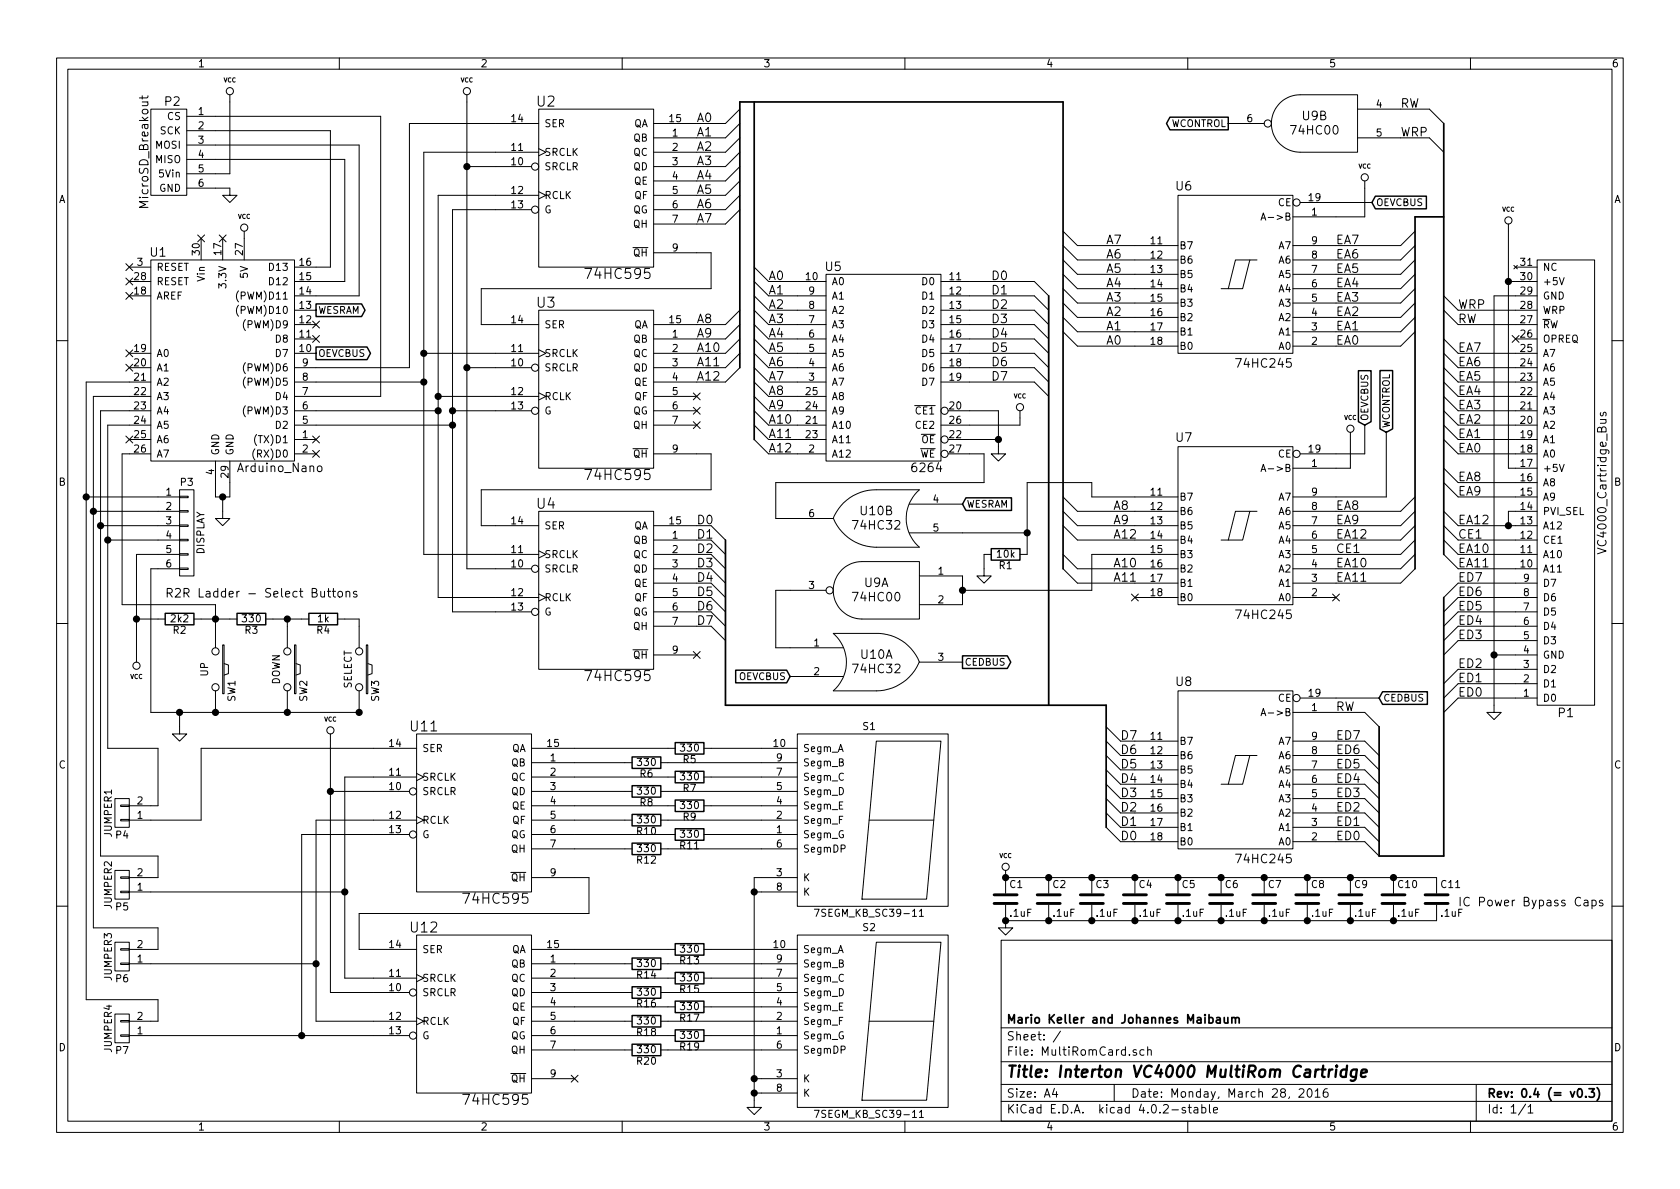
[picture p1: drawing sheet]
<svg xmlns="http://www.w3.org/2000/svg" width="297mm" height="210mm" viewBox="0 0 297 210" stroke-linecap="round" stroke-linejoin="round" font-family="sans-serif">
<g fill="none" stroke="#000" stroke-width=".18">
<path d="M10 10.3h277v189.9h-277zM12 12.2h273v186.1h-273zM25.1 16.9v.6M26.2 16.9l-.2 .4h-1.4M26.7 19.3h6.3v15.2h-6.3zM40.6 16.8v13.9h-7.6M60 10.3v1.9M82.5 16.8v83.8h11.5M95.2 19.3h20.4v27.9h-20.4zM110 10.3v1.9M130.8 19.3l-2.5 2.5h-12.7M160 10.3v1.9"/>
<path d="M210 10.3v1.9M226.3 18.3a5.1 5.1 0 0 1 3.6-1.5h10.1v10.1h-10.1a5.1 5.1 0 0 1-4.7-3.1 5.1 5.1 0 0 1 1.1-5.5zM240 19.3h12.7l2.6 2.5M260 10.3v1.9M33 33.3h7.6v1.2h1.3l-1.3 1.3-1.2-1.3h1.2M33 20.6h34.3v49.5h-15.2M33 25.6h30.5v26.7h-11.4M33 28.2h28v21.6h-8.9M33 23.1h25.4v24.1h-6.3M82.5 29.5h11.5M94 37.1h-14v71.1h14M95.2 26.3l1.3 .6-1.3 .7"/>
<path d="M95.2 33.9l1.3 .6-1.3 .7M95.2 26.9h-20.3v71.1h20.3M95.2 34.5h-17.7v71.2h17.7M95.2 21.8h-22.8v43.2h-20.3M130.8 21.8l-2.5 2.6h-12.7M130.8 24.4l-2.5 2.5h-12.7M130.8 26.9l-2.5 2.6h-12.7M130.8 29.5l-2.5 2.5h-12.7M130.8 32l-2.5 2.5h-12.7M130.8 34.5l-2.5 2.6h-12.7M130.8 37.1l-2.5 2.5h-12.7M208.3 34.5h20.3v28h-20.3z"/>
<path d="M217.2 21.8h6.3M223 38.9l.4-1.2 .4 1.2M223.1 38.6h.6M229.9 35.8h12.7M240 24.4h12.7l2.6 2.5M241.3 32v6.3h-12.7M266.7 39.6v43.2h5.1M22.3 46.6l1.2 1.2M22.3 49.2l1.2 1.2M22.3 51.7l1.2 1.2M22.9 52.3h3.8M22.9 49.8h3.8"/>
<path d="M22.9 47.2h3.8M23.5 46.6l-1.2 1.2M23.5 49.2l-1.2 1.2M23.5 51.7l-1.2 1.2M26.7 46h25.4v35.5h-25.4zM35 41.5l1.2 1.3M35.6 42.2v3.8M36.2 41.5l-1.2 1.3M38.8 41.5l1.2 1.3M39.4 42.2v3.8M40 41.5l-1.2 1.3M42.2 54a1.51 1.51 0 0 0 0 1.9"/>
<path d="M42.2 51.4a1.51 1.51 0 0 0 0 2M43.2 40.9v5.1M52.1 59.9h3.8M52.1 57.4h3.8M52.1 54.9h3.8M55.3 56.8l1.2 1.2M55.3 59.3l1.2 1.2M56.5 56.8l-1.2 1.2M56.5 59.3l-1.2 1.2M95.2 54.9h20.4v27.9h-20.4zM115.6 44.7h10.1v6.3h-40.6v6.4h10.1M130.8 57.4l-2.5 2.5h-12.7"/>
<path d="M130.8 59.9l-2.5 2.6h-12.7M130.8 54.9l-2.5 2.5h-12.7M133.3 57.4l2.6 2.5h10.1M133.3 59.9l2.6 2.6h10.1M133.3 54.9l2.6 2.5h10.1M133.3 52.3l2.6 2.6h10.1M133.3 49.8l2.6 2.5h10.1M133.3 47.2l2.6 2.6h10.1M146 48.5h20.4v33h-20.4zM166.4 59.9h16.5l2.5 2.6M166.4 57.4h16.5l2.5 2.5M166.4 54.9h16.5l2.5 2.5"/>
<path d="M166.4 52.3h16.5l2.5 2.6M166.4 49.8h16.5l2.5 2.5M188 40.9l2.5 2.5h17.8M188 43.4l2.5 2.6h17.8M188 46l2.5 2.5h17.8M188 48.5l2.5 2.5h17.8M188 51l2.5 2.6h17.8M188 56.1l2.5 2.6h17.8M188 58.7l2.5 2.5h17.8M188 53.6l2.5 2.5h17.8M221 46h-2.6l-1.2 5M222.2 46h-1.2l-1.3 5h-3.8"/>
<path d="M250.2 58.7l-2.6 2.5h-19M250.2 56.1l-2.6 2.6h-19M250.2 53.6l-2.6 2.5h-19M250.2 51l-2.6 2.6h-19M250.2 48.5l-2.6 2.5h-19M250.2 46l-2.6 2.5h-19M250.2 43.4l-2.6 2.6h-19M250.2 40.9l-2.6 2.5h-19M255.3 59.9l2.5 2.6h14M255.3 54.9l2.5 2.5h14M255.3 52.3l2.5 2.6h14M266.7 49.8h5.1"/>
<path d="M267.4 59.3l1.2 1.2M267.7 46.9l.6 .6M268 59.9h3.8M268 47.2h3.8M268.3 46.9l-.6 .6M268.6 59.3l-1.2 1.2M271.8 46h10.1v78.7h-10.1zM271.8 52.3h-7.6v73.7h1.2l-1.2 1.2-1.3-1.2h1.3M10 60.2h2M22.3 77.1l1.2 1.2M22.3 64.4l1.2 1.2M22.3 61.9l1.2 1.2"/>
<path d="M22.9 62.5h3.8M22.9 65h3.8M22.9 77.7h3.8M23.5 77.1l-1.2 1.2M23.5 64.4l-1.2 1.2M23.5 61.9l-1.2 1.2M26.7 67.6h-11.5v109.2h12.7v3.8h-5M26.7 70.1h-10.2v94h11.4v3.8h-5M26.7 72.6h-8.9v78.8h10.1v3.8h-5M26.7 75.2h-7.7v57.1h8.9v10.2h-5M52.1 62.5h3.8M52.1 67.6h22.8"/>
<path d="M52.1 72.6h25.4M52.1 75.2h27.9M52.1 77.7h3.8M55.3 79.6l1.2 1.3M55.3 77.1l1.2 1.2M56.5 79.6l-1.2 1.3M56.5 77.1l-1.2 1.2M74.9 62.5h20.3M77.5 70.1h17.7M80 72.6h14M82.5 65h11.5M95.2 61.8l1.3 .7-1.3 .6"/>
<path d="M95.2 69.5l1.3 .6-1.3 .6M115.6 70.1h7.6M115.6 72.6h7.6M115.6 75.2h7.6M122.6 69.5l1.2 1.2M122.6 72l1.2 1.2M122.6 74.6l1.2 1.2M123.8 72l-1.2 1.2M123.8 69.5l-1.2 1.2M123.8 74.6l-1.2 1.2M130.8 62.5l-2.5 2.5h-12.7M130.8 65l-2.5 2.6h-12.7"/>
<path d="M133.3 62.5l2.6 2.5h10.1M133.3 65l2.6 2.6h10.1M133.3 67.6l2.6 2.5h10.1M133.3 70.1l2.6 2.5h10.1M133.3 72.6l2.6 2.6h10.1M133.3 77.7l2.6 2.6h10.1M133.3 75.2l2.6 2.5h10.1M161.7 71.7h3.7M166.4 62.5h16.5l2.5 2.5M166.4 65h16.5l2.5 2.6M166.4 67.6h16.5l2.5 2.5M167.6 72.6h8.9v7.7h1.3l-1.3 1.2-1.2-1.2h1.2"/>
<path d="M167.6 77.7h8.9M180.3 72.6v2.6h-13.9M208.3 79h20.3v27.9h-20.3zM238.8 76.4v6.4h-10.2M241.3 75.2v5.1h-11.4M245.1 76.4v11.5h-16.5M255.3 62.5l2.5 2.5h14M255.3 65l2.5 2.6h14M255.3 67.6l2.5 2.5h14M255.3 70.1l2.5 2.5h14M255.3 72.6l2.5 2.6h14M255.3 77.7l2.5 2.6h14"/>
<path d="M255.3 75.2l2.5 2.5h14M283 73v.3l.2 .3 .2-.1 .1-.5h.4v.6M285 60.2h2M15.2 87.9h16.5M16.5 90.4h15.2M17.8 93h13.9M19 95.5h12.7M26.7 80.3h-5.1v26.6h16.5v7.6M31.7 97.9h1.6v.3h-1.6zM31.7 95.4h1.6v.2h-1.6zM31.7 92.8h1.6v.3h-1.6zM31.7 90.3h1.6v.2h-1.6z"/>
<path d="M31.7 87.8h1.6v.2h-1.6zM31.7 86.6h2.6v15.2h-2.6zM31.7 98h-7.6v19.1M38.1 81.5v6.4h2.5v-6.4M39.4 87.9v3.8h1.2l-1.2 1.3-1.3-1.3h1.3M52.1 80.3h3.8M56.3 82.5l.3-.1 .3 .3v.4l-.3 .3-.3-.1-.2-.2v-.4zM95.2 90.4h20.4v28h-20.4zM95.2 97.4l1.3 .6-1.3 .7M115.6 80.3h10.1v6.3h-40.6v6.4h10.1M115.6 95.5h7.6M115.6 98h7.6"/>
<path d="M115.6 93h7.6M125.7 93l2.6 2.5M125.7 95.5l2.6 2.5M125.7 98l2.6 2.6M147.3 91.7a8.3 8.3 0 0 0 7.6 5.1h7.7M160.8 89.1h9.4M160.8 94.2h20.8M162.5 86.6a6.7 6.7 0 0 0 0 10.1M162.6 86.6h-7.7a8.1 8.1 0 0 0-7.6 5.1M167.6 80.3h6.4v5h-36.8v6.4h10.1M175.3 98h-1.3v3.8h1.3l-1.3 1.3-1.3-1.3h1.3M188 93l2.5 2.5h17.8"/>
<path d="M188 98l2.5 2.6h17.8M188 90.4l2.5 2.6h17.8M188 87.9l2.5 2.5h17.8M208.3 87.9h-15.3v-2.6h-11.4v12.7h-1.3M208.3 98h-15.3v6.4h-22.8M221 90.4h-2.6l-1.2 5.1M222.2 90.4h-1.2l-1.3 5.1h-3.8M223 83.4l.4-1.3 .4 1.3M223.1 83h.6M250.2 93l-2.6 2.5h-19M250.2 95.5l-2.6 2.5h-19M250.2 98l-2.6 2.6h-19"/>
<path d="M250.2 90.4l-2.6 2.6h-19M250.2 87.9l-2.6 2.5h-19M255.3 93l2.5 2.5h14M255.3 95.5l2.5 2.5h14M255.3 98l2.5 2.6h14M255.3 90.4l2.5 2.6h14M255.3 85.3l2.5 2.6h14M255.3 82.8l2.5 2.5h14M271.8 90.4h-5.1v2.6M282.4 96.9l1.6 .5-1.6 .5M10 110.3h2M24.1 109.5h5.1"/>
<path d="M31.7 100.5h1.6v.2h-1.6zM31.7 100.6h-5v25.4h36.8v-3.8M34.3 109.5h7.6M39.4 114h.2v8.7h-.2zM39.6 117.3l.8 .3v1.5l-.8 .3M47 109.5h7.6M50.8 109.5v5M52.1 114h.2v8.7h-.2zM52.3 117.3l.8 .3v1.5l-.8 .3M56.7 104.6v.8a.38 .38 0 0 0 .7 0M57.4 104.6v1M57.9 104.6h.6"/>
<path d="M58.1 104.1v1.3l.4 .2M58.8 104.6h.5M59 104.1v1.3l.3 .2M59.7 109.5h3.8v5M59.8 104.7l.2-.1 .5 .1 .1 .6-.2 .2-.4 .1-.2-.2zM61.2 104.7l.1-.1a.36 .36 0 0 1 .5 .2v.8M61.2 104.6v1M63.1 104.6h-.4l-.2 .2 .1 .2 .5 .2v.3h-.6M64.8 114h.2v8.7h-.2zM65 117.3l.8 .3v1.5l-.8 .3M95.2 105l1.3 .7-1.3 .6M115.6 100.6h7.6"/>
<path d="M115.6 103.1h7.6M115.6 105.7h7.6M115.6 108.2h7.6M115.6 110.7h7.6M115.6 115.8h7.6M122.6 115.2l1.2 1.2M123.8 115.2l-1.2 1.2M125.7 100.6l2.6 2.5M125.7 103.1l2.6 2.6M125.7 105.7l2.6 2.5M125.7 108.2l2.6 2.5M125.7 110.7l2.6 2.6"/>
<path d="M139.7 119.6h9.4M146 104.4h-8.8v10.1h11.9M147.3 112h7.6M147.3 112a6.7 6.7 0 0 1 0 10.1M148.8 100.8a5.1 5.1 0 0 1 3.6-1.5h10.2v10.2h-10.2a5.1 5.1 0 0 1-4.7-3.2 5.1 5.1 0 0 1 1.1-5.5zM155 112a8 8 0 0 1 7.6 5.1h7.6M162.5 117.1a8.3 8.3 0 0 1-7.6 5.1h-7.6M162.6 101.8h7.6v5.1h-7.6M188 100.6l2.5 2.5h17.8M200.1 105l1.2 1.3M200.7 105.7h7.6M201.3 105l-1.2 1.3"/>
<path d="M228.6 105.7h7.6M235.6 105l1.2 1.3M236.8 105l-1.2 1.3M250.2 100.6l-2.6 2.5h-19M264.2 115.8h7.6M271.8 103.1h-14l-2.5 2.6M271.8 105.7h-14l-2.5 2.5M271.8 108.2h-14l-2.5 2.5M271.8 110.7h-14l-2.5 2.6M271.8 113.3h-14l-2.5 2.5M271.8 118.4h-14l-2.5 2.5M285 110.3h2"/>
<path d="M31.7 126v3.8h1.3l-1.3 1.3-1.2-1.3h1.2M38.1 122.2v3.8M50.8 122.2v3.8M58.4 139.9h14M58.4 129.8v45.7h14M73.7 129.8h20.3v27.9h-20.3zM73.7 136.8l1.2 .6-1.2 .6M73.7 132.3h-38.1v12.7h-12.7M73.7 137.4h-12.7v35.6h12.7M94 134.9h17.8M94 137.4h25.4M94 139.9h17.8"/>
<path d="M94 132.3h25.4M116.8 134.9h24.2M116.8 139.9h24.2M124.5 137.4h16.5M124.5 132.3h16.5M141 129.8h26.6v30.5h-26.6zM154.9 131.1h11.5l-2.6 27.9h-11.4zM195.6 128.5l2.5 2.6M195.6 131.1l2.5 2.5M195.6 133.6l2.5 2.5M195.6 136.1l2.5 2.6M195.6 138.7l2.5 2.5"/>
<path d="M200.7 138.7h7.6M200.7 136.1h7.6M200.7 133.6h7.6M200.7 131.1h7.6M208.3 122.2h20.3v27.9h-20.3zM221 133.6h-2.6l-1.2 5.1M222.2 133.6h-1.2l-1.3 5.1h-3.8M223 126.6l.4-1.3 .4 1.3M223.1 126.2h.6M228.6 126h12.7l2.5 2.5M228.6 138.7h12.7l2.5 2.5M228.6 136.1h12.7l2.5 2.6"/>
<path d="M228.6 133.6h12.7l2.5 2.5M228.6 131.1h12.7l2.5 2.5M229.9 123.4h13.9M271.8 123.4h-14l-2.5 2.6M271.8 120.9h-14l-2.5 2.5M20.3 141.2h2.6v5.1h-2.6zM20.3 153.9h2.6v5.1h-2.6zM21.3 142.4h1.6v.2h-1.6zM21.3 144.9h1.6v.3h-1.6zM21.3 155.1h1.6v.2h-1.6zM21.3 157.6h1.6v.3h-1.6zM22.9 157.7h38.1"/>
<path d="M72.4 147.6h-19.1v35.5M73.7 144.4l1.2 .6-1.2 .7M73.7 145h-17.8v35.6h17.8M94 155.2h10.1v6.3h-40.6v6.4h10.2M94 142.5h25.4M94 145h17.8M94 147.6h25.4M94 150.1h17.8M116.8 145h24.2M116.8 150.1h24.2M124.5 142.5h16.5M124.5 147.6h16.5"/>
<path d="M133.3 157.7h7.7M141 155.2h-7.7v40.6h1.3l-1.3 1.3-1.2-1.3h1.2M153.7 145h11.4M177.8 153.9v4.1M177.8 155.2h76.2v2.8M185.4 155.2v2.8M193 155.2v2.8M195.6 141.2l2.5 2.6M195.6 143.8l2.5 2.5M195.6 146.3l2.5 2.5M200.7 148.8h7.6M200.7 146.3h7.6"/>
<path d="M200.7 143.8h7.6M200.7 141.2h7.6M200.7 155.2v2.8M208.3 155.2v2.8M215.9 155.2v2.8M223.5 155.2v2.8M228.6 148.8h12.7l2.5 2.6M228.6 146.3h12.7l2.5 2.5M228.6 143.8h12.7l2.5 2.5M228.6 141.2h12.7l2.5 2.6M231.1 155.2v2.8M238.8 155.2v2.8"/>
<path d="M246.4 155.2v2.8M280.1 159.3h.6l.1 .9M280.8 159.5l-.5 .1a.3 .3 0 0 0-.3 .3 .3 .3 0 0 0 .3 .3l.5-.1M281.5 159.3a.48 .48 0 0 1 .6 0v.7a.48 .48 0 0 1-.6 .1M281.5 159.2v1.5M283.4 159.3l-.4-.1-.2 .2 .1 .2 .5 .2v.3h-.6M10 160.2h2M20.3 166.6h2.6v5.1h-2.6zM20.3 179.3h2.6v5.1h-2.6zM21.3 167.8h1.6v.2h-1.6zM21.3 170.3h1.6v.3h-1.6zM22.9 170.4h33"/>
<path d="M73.7 165.3h20.3v28h-20.3zM73.7 172.3l1.2 .7-1.2 .6M73.7 180l1.2 .6-1.2 .6M94 170.4h17.8M94 173h25.4M94 175.5h17.8M94 178h25.4M94 167.9h25.4M116.8 170.4h24.2M116.8 175.5h24.2M124.5 173h16.5M124.5 178h16.5"/>
<path d="M124.5 167.9h16.5M141 165.3h26.6v30.5h-26.6zM144 160.8h.8l-.5 1.2M154.9 166.6h11.5l-2.6 28h-11.4zM162.6 161.1l.3-.3v1.2M162.6 162h.7M177 166.3h108v32h-108zM177.8 162.8v1.3h1.3l-1.3 1.2-1.3-1.2h1.3M177.8 160v2.8M185.4 160v2.8M193 160v2.8M200.7 160v2.8"/>
<path d="M208.3 160v2.8M215.9 160v2.8M223.5 160v2.8M231.1 160v2.8M238.8 160v2.8M246.4 160v2.8M254 160v2.8h-76.2M285 160.2h2M21.3 180.5h1.6v.2h-1.6zM21.3 183h1.6v.3h-1.6zM22.9 183.1h49.5M60 198.3v1.9"/>
<path d="M94 180.6h17.8M94 183.1h25.4M94 185.7h17.8M94 190.7h7.6M101 190.1l1.2 1.3M102.2 190.1l-1.2 1.3M110 198.3v1.9M116.8 180.6h24.2M116.8 185.7h24.2M124.5 183.1h16.5M133.3 190.7h7.7M133.3 193.3h7.7"/>
<path d="M144 196.3h.8l-.5 1.3M153.7 180.6h11.4M160 198.3v1.9M162.6 196.7l.3-.4v1.3M162.6 197.6h.7M177 194.8h108M177 191.8h108M177 187.8h108M177 181.8h108M186.4 192.5l-.3 1h.9M186.8 193v1M187.5 182.3l-1.3 2"/>
<path d="M197 191.8v3M200.9 185.7a.37 .37 0 0 0-.6 .1l.1 .2 .5 .2 .1 .1-.2 .3-.5-.1M202.3 185.7l-.5-.1-.3 .3 .1 .6 .2 .1 .5-.1M202.9 185.7l.2-.1 .4 .1 .1 .9M202.9 185.1v1.5M209.6 195.9a.37 .37 0 0 0-.6 .1l.1 .3 .5 .1 .1 .1-.3 .3-.4-.1M210 198.3v1.9M210.1 195.8h.5M210.3 195.3v1.3l.3 .2M211.2 195.9h.5l.1 .9M211.8 196.2l-.5 .1-.2 .2 .2 .3 .5-.1M212.5 195.9l.4-.1 .3 .3-.1 .6h-.6"/>
<path d="M212.5 195.3v1.5M213.8 195.3v1.3l.2 .2M214.6 196.3l.7-.1-.1-.3-.4-.1-.2 .2v.7h.6M229.7 192.7l.2-.2h.4l.3 .5-1 1h1M231.3 192.7l.2-.2a.81 .81 0 0 1 .6 .6 .81 .81 0 0 1-.3 .8l-.2 .1a.79 .79 0 0 1-.3-1.3zM232.5 193l.5-.5v1.5M232.5 194h.9M234.7 192.5a.59 .59 0 0 0-.7 .7v.7l.2 .1 .5-.1 .1-.5-.1-.2-.5-.1-.2 .3M260 198.3v1.9M261 191.8v6.5M269.7 195.2l-1.2 2M270.2 195.8l.4-.5v1.5"/>
<path d="M270.2 196.8h.8"/>
<circle cx="40.6" cy="16.1" r=".63"/>
<circle cx="82.5" cy="16.1" r=".63"/>
<circle cx="94.6" cy="29.5" r=".63"/>
<circle cx="94.6" cy="37.1" r=".63"/>
<circle cx="224.2" cy="21.8" r=".63"/>
<circle cx="229.2" cy="35.8" r=".63"/>
<circle cx="241.3" cy="31.4" r=".63"/>
<circle cx="266.7" cy="39" r=".63"/>
<circle cx="43.2" cy="40.3" r=".63"/>
<circle cx="94.6" cy="72.6" r=".63"/>
<circle cx="94.6" cy="65" r=".63"/>
<circle cx="167" cy="77.7" r=".63"/>
<circle cx="167" cy="72.6" r=".63"/>
<circle cx="180.3" cy="72" r=".63"/>
<circle cx="238.8" cy="75.8" r=".63"/>
<circle cx="167" cy="80.3" r=".63"/>
<circle cx="229.2" cy="80.3" r=".63"/>
<circle cx="24.1" cy="117.7" r=".63"/>
<circle cx="38.1" cy="115.2" r=".63"/>
<circle cx="50.8" cy="115.2" r=".63"/>
<circle cx="63.5" cy="115.2" r=".63"/>
<circle cx="94.6" cy="108.2" r=".63"/>
<circle cx="94.6" cy="100.6" r=".63"/>
<circle cx="146.7" cy="104.4" r=".63"/>
<circle cx="38.1" cy="121.5" r=".63"/>
<circle cx="50.8" cy="121.5" r=".63"/>
<circle cx="58.4" cy="129.2" r=".63"/>
<circle cx="63.5" cy="121.5" r=".63"/>
<circle cx="73" cy="139.9" r=".63"/>
<circle cx="229.2" cy="123.4" r=".63"/>
<circle cx="73" cy="147.6" r=".63"/>
<circle cx="177.8" cy="153.3" r=".63"/>
<circle cx="73" cy="175.5" r=".63"/>
<circle cx="73" cy="183.1" r=".63"/>
</g>
<g fill="none" stroke="#000" stroke-width=".3">
<path d="M133.3 18v59.7M255.3 21.8v76.2M255.3 38.3h-5.1v62.3M185.4 52.3v72.4M130.8 65v-47h57.2v82.6M128.3 95.5v29.2h67.3v21.6M255.3 105.7v45.7h-11.5v-22.9M216.5 179.9v.9l.4 .1 .2-.1M217.1 179.9v1M217.8 179.9v1M215.1 180h.6v.9M215.7 180.3l-.4 .1-.3 .2 .3 .3 .4-.1"/>
<path d="M217.8 180.1l.2-.2 .4 .1v.9M218.4 180.1a.36 .36 0 0 1 .4-.2 .36 .36 0 0 1 .3 .2v.8M279.1 192.6l.1-.1a.81 .81 0 0 1 .6 .6 .81 .81 0 0 1-.2 .8l-.2 .1a.8 .8 0 0 1-.6-.6 .8 .8 0 0 1 .3-.8zM280.4 193.9v.1M280.9 192.5h1l-.5 .6 .4 .1v.7l-.2 .1-.7-.1M282.4 192.3a1.71 1.71 0 0 1 0 2.3"/>
</g>
<path d="M235 189.1l-.1 1.3M235.6 189.1a.54 .54 0 0 0-.6 .4M236.3 189.1l-.2 1.3M236.3 188.4v.2l.1-.1-.1-.1v.2M238.1 189.2a.7 .7 0 0 0-1 .3v.8l.3 .1 .5-.1M238.2 188.4l-.3 2M239.9 189.1l-.2 1.6a.6 .6 0 0 1-.9 .3M239.9 189.2a.7 .7 0 0 0-1 .3v.8l.3 .1 .6-.1M240.7 189.8l1-.2-.1-.4h-.8l-.2 1 .3 .2 .6-.1" fill="none" stroke="#000" stroke-width=".41"/>
<g fill="none" stroke="#000" stroke-width=".25">
<path d="M206.9 20.7h10.3v2.3h-10.3l-.7-1.2zM243.2 34.7h9v2.2h-9l-.6-1.1zM55.9 53.7h8l.6 1.2-.6 1.1h-8zM55.9 61.4h9l.6 1.1-.6 1.1h-9zM240.2 65.6h2.2v9l-1.1 .6-1.1-.6zM244 65.5h2.2v10.3l-1.1 .6-1.1-.6zM170.8 88h8v2.3h-8l-.6-1.2zM175.3 97h5v2.1h-5zM29.2 108.5h5.1v2h-5.1zM41.9 108.5h5.1v2h-5.1zM54.6 108.5h5.1v2h-5.1zM130.1 118.5h9l.6 1.1-.6 1.1h-9z"/>
<path d="M170.2 116h7.9l.6 1.1-.6 1.1h-7.9zM111.8 133.9h5v2h-5zM111.8 138.9h5v2.1h-5zM119.4 131.3h5.1v2h-5.1zM119.4 136.4h5.1v2h-5.1zM244.4 122.3h8v2.3h-8l-.6-1.2zM111.8 144h5v2h-5zM111.8 149.1h5v2h-5zM119.4 141.5h5.1v2h-5.1zM119.4 146.6h5.1v2h-5.1zM111.8 169.4h5v2h-5zM111.8 174.5h5v2h-5z"/>
<path d="M111.8 179.6h5v2h-5zM119.4 166.9h5.1v2h-5.1zM119.4 172h5.1v2h-5.1zM119.4 177h5.1v2.1h-5.1zM111.8 184.7h5v2h-5zM119.4 182.1h5.1v2h-5.1z"/>
</g>
<g fill="none" stroke="#000" stroke-width=".51">
<path d="M175.8 159.8h4M175.8 158.2h4M183.4 159.8h4.1M183.4 158.2h4.1M191 159.8h4.1M191 158.2h4.1M198.6 159.8h4.1M198.6 158.2h4.1M206.2 159.8h4.1M206.2 158.2h4.1M213.9 159.8h4M213.9 158.2h4"/>
<path d="M221.5 159.8h4.1M221.5 158.2h4.1M229.1 159.8h4.1M229.1 158.2h4.1M236.7 159.8h4.1M236.7 158.2h4.1M244.3 159.8h4.1M244.3 158.2h4.1M252 159.8h4M252 158.2h4"/>
</g>
<g fill="#000" stroke="#000" stroke-width=".25">
<circle cx="82.6" cy="29.5" r=".51"/>
<circle cx="266.7" cy="49.8" r=".51"/>
<circle cx="74.9" cy="67.6" r=".51"/>
<circle cx="74.9" cy="62.5" r=".51"/>
<circle cx="77.5" cy="70.1" r=".51"/>
<circle cx="77.5" cy="72.6" r=".51"/>
<circle cx="80" cy="75.2" r=".51"/>
<circle cx="80" cy="72.6" r=".51"/>
<circle cx="82.6" cy="65" r=".51"/>
<circle cx="176.5" cy="77.7" r=".51"/>
<circle cx="15.2" cy="87.9" r=".51"/>
<circle cx="16.5" cy="90.4" r=".51"/>
<circle cx="17.8" cy="93" r=".51"/>
<circle cx="19" cy="95.5" r=".51"/>
<circle cx="39.4" cy="87.9" r=".51"/>
<circle cx="181.6" cy="94.2" r=".51"/>
<circle cx="266.7" cy="93" r=".51"/>
<circle cx="24.1" cy="109.5" r=".51"/>
<circle cx="38.1" cy="109.5" r=".51"/>
<circle cx="50.8" cy="109.5" r=".51"/>
<circle cx="170.2" cy="104.4" r=".51"/>
<circle cx="264.2" cy="115.8" r=".51"/>
<circle cx="31.8" cy="126" r=".51"/>
<circle cx="38.1" cy="126" r=".51"/>
<circle cx="50.8" cy="126" r=".51"/>
<circle cx="58.4" cy="139.9" r=".51"/>
<circle cx="63.5" cy="126" r=".51"/>
<circle cx="61" cy="157.7" r=".51"/>
<circle cx="133.4" cy="157.7" r=".51"/>
<circle cx="177.8" cy="155.2" r=".51"/>
<circle cx="185.4" cy="155.2" r=".51"/>
<circle cx="193" cy="155.2" r=".51"/>
<circle cx="200.7" cy="155.2" r=".51"/>
<circle cx="208.3" cy="155.2" r=".51"/>
<circle cx="215.9" cy="155.2" r=".51"/>
<circle cx="223.5" cy="155.2" r=".51"/>
<circle cx="231.1" cy="155.2" r=".51"/>
<circle cx="238.8" cy="155.2" r=".51"/>
<circle cx="246.4" cy="155.2" r=".51"/>
<circle cx="55.9" cy="170.4" r=".51"/>
<circle cx="177.8" cy="162.8" r=".51"/>
<circle cx="185.4" cy="162.8" r=".51"/>
<circle cx="193" cy="162.8" r=".51"/>
<circle cx="200.7" cy="162.8" r=".51"/>
<circle cx="208.3" cy="162.8" r=".51"/>
<circle cx="215.9" cy="162.8" r=".51"/>
<circle cx="223.5" cy="162.8" r=".51"/>
<circle cx="231.1" cy="162.8" r=".51"/>
<circle cx="238.8" cy="162.8" r=".51"/>
<circle cx="246.4" cy="162.8" r=".51"/>
<circle cx="53.3" cy="183.1" r=".51"/>
<circle cx="133.3" cy="193.3" r=".51"/>
<circle cx="133.3" cy="190.7" r=".51"/>
</g>
<text font-size="2.8" x="178" y="190.5">Title: Interton VC4000 MultiRom Cartridge</text>
<g font-size="2.5">
<text x="94.9" y="18.8">U2</text>
<text x="104" y="49.3">74HC595</text>
<text x="94.9" y="54.4">U3</text>
<text x="94.9" y="90">U4</text>
<text x="104" y="84.9">74HC595</text>
<text x="104" y="120.4">74HC595</text>
<text x="72.7" y="129.3">U11</text>
<text x="82.4" y="159.8">74HC595</text>
<text x="72.7" y="164.9">U12</text>
<text x="82.4" y="195.4">74HC595</text>
</g>
<g font-size="2.1">
<text x="29.2" y="18.7">P2</text>
<text x="123.2" y="21.6">A0</text>
<text x="228.5" y="23.8">74HC00</text>
<text x="230.3" y="21.3">U9B</text>
<text x="247.6" y="19">RW</text>
<text x="123.2" y="24.1">A1</text>
<text x="123.2" y="26.7">A2</text>
<text x="123.2" y="29.2">A3</text>
<text x="247.6" y="24.1">WRP</text>
<text x="123.2" y="31.7">A4</text>
<text x="123.2" y="34.3">A5</text>
<text x="207.9" y="33.7">U6</text>
<text x="26.2" y="36.4" transform="rotate(-90 26.2 36.4)">MicroSD_Breakout</text>
<text x="123.2" y="36.8">A6</text>
<text x="123.2" y="39.4">A7</text>
<text x="26.6" y="45.4">U1</text>
<text x="146" y="47.9">U5</text>
<text x="195.6" y="45.7">A6</text>
<text x="195.6" y="43.2">A7</text>
<text x="236.2" y="45.7">EA6</text>
<text x="236.2" y="43.2">EA7</text>
<text x="135.9" y="49.5">A0</text>
<text x="135.9" y="52.1">A1</text>
<text x="175.3" y="49.5">D0</text>
<text x="175.3" y="52.1">D1</text>
<text x="195.6" y="53.3">A3</text>
<text x="195.6" y="50.8">A4</text>
<text x="195.6" y="48.3">A5</text>
<text x="236.2" y="53.3">EA3</text>
<text x="236.2" y="50.8">EA4</text>
<text x="236.2" y="48.3">EA5</text>
<text x="123.2" y="57.1">A8</text>
<text x="123.2" y="59.7">A9</text>
<text x="135.9" y="54.6">A2</text>
<text x="135.9" y="57.1">A3</text>
<text x="135.9" y="59.7">A4</text>
<text x="175.3" y="54.6">D2</text>
<text x="175.3" y="57.1">D3</text>
<text x="175.3" y="59.7">D4</text>
<text x="195.6" y="58.4">A1</text>
<text x="195.6" y="55.9">A2</text>
<text x="236.2" y="58.4">EA1</text>
<text x="236.2" y="55.9">EA2</text>
<text x="257.8" y="54.6">WRP</text>
<text x="257.8" y="57.1">RW</text>
<text x="123.2" y="62.2">A10</text>
<text x="123.2" y="64.8">A11</text>
<text x="135.9" y="62.2">A5</text>
<text x="135.9" y="64.8">A6</text>
<text x="175.3" y="62.2">D5</text>
<text x="175.3" y="64.8">D6</text>
<text x="195.6" y="61">A0</text>
<text x="218.9" y="65">74HC245</text>
<text x="236.2" y="61">EA0</text>
<text x="257.8" y="62.2">EA7</text>
<text x="257.8" y="64.8">EA6</text>
<text x="123.2" y="67.3">A12</text>
<text x="135.9" y="67.3">A7</text>
<text x="135.9" y="69.8">A8</text>
<text x="175.3" y="67.3">D7</text>
<text x="257.8" y="67.3">EA5</text>
<text x="257.8" y="69.8">EA4</text>
<text x="135.9" y="72.4">A9</text>
<text x="135.9" y="74.9">A10</text>
<text x="135.9" y="77.5">A11</text>
<text x="257.8" y="72.4">EA3</text>
<text x="257.8" y="74.9">EA2</text>
<text x="257.8" y="77.5">EA1</text>
<text x="42.2" y="83.5">Arduino_Nano</text>
<text x="135.9" y="80">A12</text>
<text x="161.5" y="83.5">6264</text>
<text x="207.9" y="78.1">U7</text>
<text x="257.8" y="80">EA0</text>
<text x="257.8" y="85.1">EA8</text>
<text x="257.8" y="87.6">EA9</text>
<text x="123.2" y="92.7">D0</text>
<text x="123.2" y="95.2">D1</text>
<text x="151" y="93.6">74HC32</text>
<text x="152.2" y="91.1">U10B</text>
<text x="196.8" y="90.2">A8</text>
<text x="196.8" y="92.7">A9</text>
<text x="196.8" y="95.2">A12</text>
<text x="236.2" y="90.2">EA8</text>
<text x="236.2" y="92.7">EA9</text>
<text x="236.2" y="95.2">EA12</text>
<text x="257.8" y="95.2">CE1</text>
<text x="257.8" y="92.7">EA12</text>
<text x="123.2" y="97.8">D2</text>
<text x="123.2" y="100.3">D3</text>
<text x="196.8" y="100.3">A10</text>
<text x="236.2" y="100.3">EA10</text>
<text x="236.2" y="97.8">CE1</text>
<text x="257.8" y="97.8">EA10</text>
<text x="257.8" y="100.3">EA11</text>
<text x="284" y="97.1" transform="rotate(-90 284 97.1)">VC4000_Cartridge_Bus</text>
<text x="29.2" y="105.7">R2R Ladder - Select Buttons</text>
<text x="123.2" y="102.9">D4</text>
<text x="123.2" y="105.4">D5</text>
<text x="123.2" y="107.9">D6</text>
<text x="151" y="106.3">74HC00</text>
<text x="152.8" y="103.8">U9A</text>
<text x="196.8" y="102.9">A11</text>
<text x="236.2" y="102.9">EA11</text>
<text x="257.8" y="102.9">ED7</text>
<text x="257.8" y="105.4">ED6</text>
<text x="257.8" y="107.9">ED5</text>
<text x="123.2" y="110.5">D7</text>
<text x="218.9" y="109.5">74HC245</text>
<text x="257.8" y="110.5">ED4</text>
<text x="257.8" y="113">ED3</text>
<text x="151.1" y="119">74HC32</text>
<text x="152.2" y="116.5">U10A</text>
<text x="257.8" y="118.1">ED2</text>
<text x="207.9" y="121.3">U8</text>
<text x="236.2" y="125.7">RW</text>
<text x="257.8" y="120.6">ED1</text>
<text x="257.8" y="123.2">ED0</text>
<text x="198.1" y="130.8">D7</text>
<text x="236.2" y="130.8">ED7</text>
<text x="275.5" y="126.8">P1</text>
<text x="198.1" y="135.9">D5</text>
<text x="198.1" y="133.3">D6</text>
<text x="236.2" y="135.9">ED5</text>
<text x="236.2" y="133.3">ED6</text>
<text x="198.1" y="143.5">D2</text>
<text x="198.1" y="141">D3</text>
<text x="198.1" y="138.4">D4</text>
<text x="236.2" y="143.5">ED2</text>
<text x="236.2" y="141">ED3</text>
<text x="236.2" y="138.4">ED4</text>
<text x="198.1" y="148.6">D0</text>
<text x="198.1" y="146">D1</text>
<text x="236.2" y="148.6">ED0</text>
<text x="236.2" y="146">ED1</text>
<text x="218.9" y="152.6">74HC245</text>
<text x="257.8" y="160.3">IC Power Bypass Caps</text>
<text x="178" y="184">Sheet: /</text>
<text x="178" y="181">Mario Keller and Johannes Maibaum</text>
<text x="178" y="186.7">File: MultiRomCard.sch</text>
<text x="178" y="196.9">KiCad E.D.A. kicad 4.0.2-stable</text>
<text x="178" y="194.1">Size: A4</text>
<text x="200" y="194.1">Date: Monday, March 28, 2016</text>
<text x="263" y="194.1">Rev: 0.4 (= v0.3)</text>
<text x="263" y="196.9">Id: 1/1</text>
</g>
<g font-size="1.8">
<text x="35" y="11.9">1</text>
<text x="85" y="11.9">2</text>
<text x="135" y="11.9">3</text>
<text x="185" y="11.9">4</text>
<text x="235" y="11.9">5</text>
<text x="285" y="11.9">6</text>
<text x="28.3" y="23.7">SCK</text>
<text x="29.5" y="21.2">CS</text>
<text x="35.1" y="20.3">1</text>
<text x="35.1" y="22.9">2</text>
<text x="90.5" y="21.6">14</text>
<text x="96.3" y="22.5">SER</text>
<text x="111.9" y="22.5">QA</text>
<text x="118.4" y="21.6">15</text>
<text x="220.5" y="21.6">6</text>
<text x="243.4" y="19">4</text>
<text x="27.5" y="26.3">MOSI</text>
<text x="27.5" y="28.8">MISO</text>
<text x="35.1" y="25.4">3</text>
<text x="35.1" y="27.9">4</text>
<text x="90.5" y="29.2">10</text>
<text x="90.5" y="26.7">11</text>
<text x="96.3" y="27.6">SRCLK</text>
<text x="111.9" y="25">QB</text>
<text x="111.9" y="27.6">QC</text>
<text x="118.9" y="24.1">1</text>
<text x="118.9" y="26.7">2</text>
<text x="118.9" y="29.2">3</text>
<text x="243.4" y="24.1">5</text>
<text x="10.4" y="35.9">A</text>
<text x="28.1" y="33.9">GND</text>
<text x="28.3" y="31.4">5Vin</text>
<text x="35.1" y="30.5">5</text>
<text x="35.1" y="33">6</text>
<text x="90.5" y="34.3">12</text>
<text x="96.3" y="30.1">SRCLR</text>
<text x="96.3" y="35.2">RCLK</text>
<text x="111.9" y="30.1">QD</text>
<text x="112" y="32.6">QE</text>
<text x="112.1" y="35.2">QF</text>
<text x="118.9" y="31.7">4</text>
<text x="118.9" y="34.3">5</text>
<text x="231.4" y="35.6">19</text>
<text x="285.4" y="35.9">A</text>
<text x="90.5" y="36.8">13</text>
<text x="96.3" y="37.7">G</text>
<text x="111.8" y="37.7">QG</text>
<text x="111.9" y="40.3">QH</text>
<text x="118.9" y="36.8">6</text>
<text x="118.9" y="39.4">7</text>
<text x="224.2" y="39">A-&gt;B</text>
<text x="225.9" y="36.4">CE</text>
<text x="231.9" y="38.1">1</text>
<text x="24.3" y="47">3</text>
<text x="27.7" y="47.9">RESET</text>
<text x="35.3" y="45" transform="rotate(-90 35.3 45)">30</text>
<text x="39.1" y="45" transform="rotate(-90 39.1 45)">17</text>
<text x="42.9" y="45" transform="rotate(-90 42.9 45)">27</text>
<text x="47.8" y="47.9">D13</text>
<text x="53" y="47">16</text>
<text x="111.9" y="45.3">QH</text>
<text x="118.9" y="44.4">9</text>
<text x="203.5" y="43.2">11</text>
<text x="203.5" y="45.7">12</text>
<text x="208.5" y="44.1">B7</text>
<text x="208.5" y="46.6">B6</text>
<text x="226.1" y="46.6">A6</text>
<text x="226.1" y="44.1">A7</text>
<text x="231.9" y="45.7">8</text>
<text x="231.9" y="43.2">9</text>
<text x="268.9" y="47">31</text>
<text x="272.8" y="47.9">NC</text>
<text x="23.8" y="52.1">18</text>
<text x="23.8" y="49.5">28</text>
<text x="27.7" y="53">AREF</text>
<text x="27.7" y="50.4">RESET</text>
<text x="36.2" y="49.7" transform="rotate(-90 36.2 49.7)">Vin</text>
<text x="40" y="50.6" transform="rotate(-90 40 50.6)">3.3V</text>
<text x="42.3" y="53">(PWM)D11</text>
<text x="43.8" y="49.1" transform="rotate(-90 43.8 49.1)">5V</text>
<text x="47.8" y="50.4">D12</text>
<text x="53" y="52.1">14</text>
<text x="53" y="49.5">15</text>
<text x="142.5" y="49.5">10</text>
<text x="143" y="52.1">9</text>
<text x="147.1" y="53">A1</text>
<text x="147.1" y="50.4">A0</text>
<text x="163.1" y="50.4">D0</text>
<text x="163.1" y="53">D1</text>
<text x="167.9" y="49.5">11</text>
<text x="167.9" y="52.1">12</text>
<text x="203.5" y="48.3">13</text>
<text x="203.5" y="50.8">14</text>
<text x="203.5" y="53.3">15</text>
<text x="208.5" y="49.1">B5</text>
<text x="208.5" y="51.7">B4</text>
<text x="226.1" y="51.7">A4</text>
<text x="226.1" y="49.1">A5</text>
<text x="231.9" y="53.3">5</text>
<text x="231.9" y="50.8">6</text>
<text x="231.9" y="48.3">7</text>
<text x="268.9" y="49.5">30</text>
<text x="268.9" y="52.1">29</text>
<text x="272.8" y="50.4">+5V</text>
<text x="272.8" y="53">GND</text>
<text x="42.3" y="55.5">(PWM)D10</text>
<text x="43.3" y="58">(PWM)D9</text>
<text x="53" y="59.7">11</text>
<text x="53" y="57.1">12</text>
<text x="53" y="54.6">13</text>
<text x="90.5" y="57.1">14</text>
<text x="96.3" y="58">SER</text>
<text x="111.9" y="58">QA</text>
<text x="118.4" y="57.1">15</text>
<text x="118.9" y="59.7">1</text>
<text x="143" y="59.7">6</text>
<text x="143" y="57.1">7</text>
<text x="143" y="54.6">8</text>
<text x="147.1" y="58">A3</text>
<text x="147.1" y="55.5">A2</text>
<text x="163.1" y="55.5">D2</text>
<text x="163.1" y="58">D3</text>
<text x="167.9" y="54.6">13</text>
<text x="167.9" y="57.1">15</text>
<text x="167.9" y="59.7">16</text>
<text x="203.5" y="55.9">16</text>
<text x="203.5" y="58.4">17</text>
<text x="208.5" y="54.2">B3</text>
<text x="208.5" y="56.8">B2</text>
<text x="208.5" y="59.3">B1</text>
<text x="226.1" y="59.3">A1</text>
<text x="226.1" y="56.8">A2</text>
<text x="226.1" y="54.2">A3</text>
<text x="231.9" y="58.4">3</text>
<text x="231.9" y="55.9">4</text>
<text x="268.9" y="59.7">26</text>
<text x="268.9" y="57.1">27</text>
<text x="268.9" y="54.6">28</text>
<text x="272.8" y="58">RW</text>
<text x="272.8" y="55.5">WRP</text>
<text x="23.8" y="64.8">20</text>
<text x="23.8" y="62.2">19</text>
<text x="27.7" y="65.7">A1</text>
<text x="27.7" y="63.1">A0</text>
<text x="43.3" y="65.7">(PWM)D6</text>
<text x="48.8" y="63.1">D7</text>
<text x="48.8" y="60.6">D8</text>
<text x="53" y="62.2">10</text>
<text x="53.5" y="64.8">9</text>
<text x="90.5" y="64.8">10</text>
<text x="90.5" y="62.2">11</text>
<text x="96.3" y="65.7">SRCLR</text>
<text x="96.3" y="63.1">SRCLK</text>
<text x="111.9" y="60.6">QB</text>
<text x="111.9" y="63.1">QC</text>
<text x="111.9" y="65.7">QD</text>
<text x="118.9" y="62.2">2</text>
<text x="118.9" y="64.8">3</text>
<text x="143" y="64.8">4</text>
<text x="143" y="62.2">5</text>
<text x="147.1" y="65.7">A6</text>
<text x="147.1" y="63.1">A5</text>
<text x="147.1" y="60.6">A4</text>
<text x="163.1" y="60.6">D4</text>
<text x="163.1" y="63.1">D5</text>
<text x="163.1" y="65.7">D6</text>
<text x="167.9" y="62.2">17</text>
<text x="167.9" y="64.8">18</text>
<text x="203.5" y="61">18</text>
<text x="208.5" y="61.8">B0</text>
<text x="226.1" y="61.8">A0</text>
<text x="231.9" y="61">2</text>
<text x="268.9" y="64.8">24</text>
<text x="268.9" y="62.2">25</text>
<text x="272.8" y="65.7">A6</text>
<text x="272.8" y="63.1">A7</text>
<text x="272.8" y="60.6">OPREQ</text>
<text x="23.8" y="67.3">21</text>
<text x="23.8" y="69.8">22</text>
<text x="27.7" y="68.2">A2</text>
<text x="27.7" y="70.7">A3</text>
<text x="43.3" y="68.2">(PWM)D5</text>
<text x="48.8" y="70.7">D4</text>
<text x="53.5" y="69.8">7</text>
<text x="53.5" y="67.3">8</text>
<text x="90.5" y="69.8">12</text>
<text x="96.3" y="70.7">RCLK</text>
<text x="112" y="68.2">QE</text>
<text x="112.1" y="70.7">QF</text>
<text x="118.9" y="67.3">4</text>
<text x="118.9" y="69.8">5</text>
<text x="142.5" y="69.8">25</text>
<text x="143" y="67.3">3</text>
<text x="147.1" y="68.2">A7</text>
<text x="147.1" y="70.7">A8</text>
<text x="163.1" y="68.2">D7</text>
<text x="167.9" y="67.3">19</text>
<text x="268.9" y="69.8">22</text>
<text x="268.9" y="67.3">23</text>
<text x="272.8" y="70.7">A4</text>
<text x="272.8" y="68.2">A5</text>
<text x="23.8" y="72.4">23</text>
<text x="23.8" y="74.9">24</text>
<text x="23.8" y="77.5">25</text>
<text x="27.7" y="73.3">A4</text>
<text x="27.7" y="75.8">A5</text>
<text x="43.3" y="73.3">(PWM)D3</text>
<text x="48.8" y="75.8">D2</text>
<text x="53.5" y="77.5">1</text>
<text x="53.5" y="74.9">5</text>
<text x="53.5" y="72.4">6</text>
<text x="90.5" y="72.4">13</text>
<text x="96.3" y="73.3">G</text>
<text x="111.8" y="73.3">QG</text>
<text x="111.9" y="75.8">QH</text>
<text x="118.9" y="72.4">6</text>
<text x="118.9" y="74.9">7</text>
<text x="142.5" y="74.9">21</text>
<text x="142.5" y="77.5">23</text>
<text x="142.5" y="72.4">24</text>
<text x="147.1" y="75.8">A10</text>
<text x="147.1" y="73.3">A9</text>
<text x="161.9" y="73.3">CE1</text>
<text x="161.9" y="75.8">CE2</text>
<text x="167.9" y="72.4">20</text>
<text x="167.9" y="77.5">22</text>
<text x="167.9" y="74.9">26</text>
<text x="268.9" y="74.9">20</text>
<text x="268.9" y="72.4">21</text>
<text x="268.9" y="77.5">19</text>
<text x="272.8" y="75.8">A2</text>
<text x="272.8" y="73.3">A3</text>
<text x="23.8" y="80">26</text>
<text x="27.7" y="78.4">A6</text>
<text x="27.7" y="80.9">A7</text>
<text x="37.8" y="83.9" transform="rotate(-90 37.8 83.9)">4</text>
<text x="38.7" y="80.5" transform="rotate(-90 38.7 80.5)">GND</text>
<text x="41.3" y="80.5" transform="rotate(-90 41.3 80.5)">GND</text>
<text x="45.2" y="80.9">(RX)D0</text>
<text x="45.4" y="78.4">(TX)D1</text>
<text x="53.5" y="80">2</text>
<text x="111.9" y="80.9">QH</text>
<text x="118.9" y="80">9</text>
<text x="143" y="80">2</text>
<text x="147.1" y="80.9">A12</text>
<text x="147.1" y="78.4">A11</text>
<text x="162.5" y="80.9">WE</text>
<text x="162.8" y="78.4">OE</text>
<text x="167.9" y="80">27</text>
<text x="224.2" y="83.4">A-&gt;B</text>
<text x="225.9" y="80.9">CE</text>
<text x="231.4" y="80">19</text>
<text x="231.9" y="82.5">1</text>
<text x="268.9" y="82.5">17</text>
<text x="268.9" y="80">18</text>
<text x="272.8" y="83.4">+5V</text>
<text x="272.8" y="80.9">A0</text>
<text x="272.8" y="78.4">A1</text>
<text x="10.4" y="85.9">B</text>
<text x="29.4" y="87.6">1</text>
<text x="32" y="85.9">P3</text>
<text x="40.4" y="84.4" transform="rotate(-90 40.4 84.4)">29</text>
<text x="165" y="88.9">4</text>
<text x="203.5" y="87.6">11</text>
<text x="208.5" y="88.5">B7</text>
<text x="226.1" y="88.5">A7</text>
<text x="231.9" y="87.6">9</text>
<text x="268.9" y="87.6">15</text>
<text x="268.9" y="85.1">16</text>
<text x="272.8" y="88.5">A9</text>
<text x="272.8" y="86">A8</text>
<text x="285.4" y="85.9">B</text>
<text x="29.4" y="90.2">2</text>
<text x="29.4" y="92.7">3</text>
<text x="29.4" y="95.2">4</text>
<text x="90.5" y="92.7">14</text>
<text x="96.3" y="93.6">SER</text>
<text x="111.9" y="93.6">QA</text>
<text x="118.4" y="92.7">15</text>
<text x="118.9" y="95.2">1</text>
<text x="143" y="91.4">6</text>
<text x="165" y="94">5</text>
<text x="203.5" y="90.2">12</text>
<text x="203.5" y="92.7">13</text>
<text x="203.5" y="95.2">14</text>
<text x="208.5" y="91.1">B6</text>
<text x="208.5" y="93.6">B5</text>
<text x="226.1" y="93.6">A5</text>
<text x="226.1" y="91.1">A6</text>
<text x="231.9" y="95.2">6</text>
<text x="231.9" y="92.7">7</text>
<text x="231.9" y="90.2">8</text>
<text x="268.9" y="95.2">12</text>
<text x="268.9" y="92.7">13</text>
<text x="268.9" y="90.2">14</text>
<text x="272.8" y="93.6">A12</text>
<text x="272.8" y="91.1">PVI_SEL</text>
<text x="29.4" y="97.8">5</text>
<text x="29.4" y="100.3">6</text>
<text x="36.1" y="98.1" transform="rotate(-90 36.1 98.1)">DISPLAY</text>
<text x="90.5" y="100.3">10</text>
<text x="90.5" y="97.8">11</text>
<text x="96.3" y="101.2">SRCLR</text>
<text x="96.3" y="98.7">SRCLK</text>
<text x="111.9" y="96.1">QB</text>
<text x="111.9" y="98.7">QC</text>
<text x="111.9" y="101.2">QD</text>
<text x="118.9" y="97.8">2</text>
<text x="118.9" y="100.3">3</text>
<text x="165.9" y="101.6">1</text>
<text x="176.3" y="98.6">10k</text>
<text x="176.7" y="100.6">R1</text>
<text x="203.5" y="97.8">15</text>
<text x="203.5" y="100.3">16</text>
<text x="208.5" y="96.1">B4</text>
<text x="208.5" y="98.7">B3</text>
<text x="208.5" y="101.2">B2</text>
<text x="226.1" y="101.2">A2</text>
<text x="226.1" y="98.7">A3</text>
<text x="226.1" y="96.1">A4</text>
<text x="231.9" y="100.3">4</text>
<text x="231.9" y="97.8">5</text>
<text x="268.9" y="100.3">10</text>
<text x="268.9" y="97.8">11</text>
<text x="272.8" y="101.2">A11</text>
<text x="272.8" y="98.7">A10</text>
<text x="272.8" y="96.1">CE1</text>
<text x="90.5" y="105.4">12</text>
<text x="90.5" y="107.9">13</text>
<text x="96.3" y="106.3">RCLK</text>
<text x="112" y="103.8">QE</text>
<text x="112.1" y="106.3">QF</text>
<text x="118.9" y="102.9">4</text>
<text x="118.9" y="105.4">5</text>
<text x="118.9" y="107.9">6</text>
<text x="143" y="104.1">3</text>
<text x="165.9" y="106.7">2</text>
<text x="203.5" y="102.9">17</text>
<text x="203.5" y="105.4">18</text>
<text x="208.5" y="103.8">B1</text>
<text x="208.5" y="106.3">B0</text>
<text x="226.1" y="106.3">A0</text>
<text x="226.1" y="103.8">A1</text>
<text x="231.9" y="105.4">2</text>
<text x="231.9" y="102.9">3</text>
<text x="269.4" y="107.9">7</text>
<text x="269.4" y="105.4">8</text>
<text x="269.4" y="102.9">9</text>
<text x="272.8" y="106.3">D6</text>
<text x="272.8" y="103.8">D7</text>
<text x="30.3" y="110">2k2</text>
<text x="30.6" y="112.1">R2</text>
<text x="43" y="110">330</text>
<text x="43.3" y="112.1">R3</text>
<text x="56" y="112.1">R4</text>
<text x="56.2" y="110">1k</text>
<text x="96.3" y="108.8">G</text>
<text x="111.8" y="108.8">QG</text>
<text x="111.9" y="111.4">QH</text>
<text x="118.9" y="110.5">7</text>
<text x="269.4" y="113">5</text>
<text x="269.4" y="110.5">6</text>
<text x="272.8" y="113.9">D3</text>
<text x="272.8" y="111.4">D4</text>
<text x="272.8" y="108.8">D5</text>
<text x="36.8" y="119.6" transform="rotate(-90 36.8 119.6)">UP</text>
<text x="111.9" y="116.5">QH</text>
<text x="118.9" y="115.6">9</text>
<text x="143.9" y="114.3">1</text>
<text x="143.9" y="119.4">2</text>
<text x="165.9" y="116.8">3</text>
<text x="269.4" y="118.1">3</text>
<text x="269.4" y="115.6">4</text>
<text x="272.8" y="119">D2</text>
<text x="272.8" y="116.5">GND</text>
<text x="41.6" y="124.1" transform="rotate(-90 41.6 124.1)">SW1</text>
<text x="49.5" y="121.2" transform="rotate(-90 49.5 121.2)">DOWN</text>
<text x="54.3" y="124.1" transform="rotate(-90 54.3 124.1)">SW2</text>
<text x="62.2" y="121.8" transform="rotate(-90 62.2 121.8)">SELECT</text>
<text x="67" y="124.1" transform="rotate(-90 67 124.1)">SW3</text>
<text x="225.9" y="124.1">CE</text>
<text x="231.4" y="123.2">19</text>
<text x="231.9" y="125.7">1</text>
<text x="269.4" y="123.2">1</text>
<text x="269.4" y="120.6">2</text>
<text x="272.8" y="124.1">D0</text>
<text x="272.8" y="121.5">D1</text>
<text x="152.6" y="129.1">S1</text>
<text x="203.5" y="130.8">11</text>
<text x="208.5" y="131.7">B7</text>
<text x="224.2" y="126.6">A-&gt;B</text>
<text x="226.1" y="131.7">A7</text>
<text x="231.9" y="130.8">9</text>
<text x="10.4" y="135.9">C</text>
<text x="68.9" y="137.2">11</text>
<text x="68.9" y="132.1">14</text>
<text x="74.7" y="133">SER</text>
<text x="90.3" y="135.5">QB</text>
<text x="90.3" y="133">QA</text>
<text x="96.8" y="132.1">15</text>
<text x="97.3" y="134.6">1</text>
<text x="97.3" y="137.2">2</text>
<text x="112.8" y="135.4">330</text>
<text x="113.2" y="137.5">R6</text>
<text x="120.4" y="132.9">330</text>
<text x="120.4" y="138">330</text>
<text x="120.8" y="134.9">R5</text>
<text x="136.8" y="132.1">10</text>
<text x="137.3" y="137.2">7</text>
<text x="137.3" y="134.6">9</text>
<text x="142" y="135.5">Segm_B</text>
<text x="142" y="133">Segm_A</text>
<text x="203.5" y="133.3">12</text>
<text x="203.5" y="135.9">13</text>
<text x="208.5" y="134.2">B6</text>
<text x="208.5" y="136.8">B5</text>
<text x="226.1" y="136.8">A5</text>
<text x="226.1" y="134.2">A6</text>
<text x="231.9" y="135.9">7</text>
<text x="231.9" y="133.3">8</text>
<text x="285.4" y="135.9">C</text>
<text x="24.3" y="142.2">2</text>
<text x="68.9" y="139.7">10</text>
<text x="74.7" y="140.6">SRCLR</text>
<text x="74.7" y="138">SRCLK</text>
<text x="90.3" y="138">QC</text>
<text x="90.3" y="140.6">QD</text>
<text x="90.4" y="143.1">QE</text>
<text x="97.3" y="139.7">3</text>
<text x="97.3" y="142.2">4</text>
<text x="112.8" y="140.5">330</text>
<text x="113.2" y="142.5">R8</text>
<text x="120.4" y="143">330</text>
<text x="120.8" y="140">R7</text>
<text x="137.3" y="142.2">4</text>
<text x="137.3" y="139.7">5</text>
<text x="142" y="143.1">Segm_E</text>
<text x="142" y="140.6">Segm_D</text>
<text x="142" y="138">Segm_C</text>
<text x="203.5" y="138.4">14</text>
<text x="203.5" y="141">15</text>
<text x="203.5" y="143.5">16</text>
<text x="208.5" y="139.3">B4</text>
<text x="208.5" y="141.9">B3</text>
<text x="226.1" y="141.9">A3</text>
<text x="226.1" y="139.3">A4</text>
<text x="231.9" y="143.5">4</text>
<text x="231.9" y="141">5</text>
<text x="231.9" y="138.4">6</text>
<text x="19.8" y="147.9" transform="rotate(-90 19.8 147.9)">JUMPER1</text>
<text x="20.5" y="148.3">P4</text>
<text x="24.3" y="144.8">1</text>
<text x="68.9" y="144.8">12</text>
<text x="68.9" y="147.3">13</text>
<text x="74.7" y="145.7">RCLK</text>
<text x="74.7" y="148.2">G</text>
<text x="90.2" y="148.2">QG</text>
<text x="90.5" y="145.7">QF</text>
<text x="97.3" y="144.8">5</text>
<text x="97.3" y="147.3">6</text>
<text x="97.3" y="149.9">7</text>
<text x="112.7" y="147.6">R10</text>
<text x="112.8" y="145.6">330</text>
<text x="120.4" y="148.1">330</text>
<text x="120.8" y="145.1">R9</text>
<text x="137.3" y="147.3">1</text>
<text x="137.3" y="144.8">2</text>
<text x="137.3" y="149.9">6</text>
<text x="142" y="148.2">Segm_G</text>
<text x="142" y="145.7">Segm_F</text>
<text x="203.5" y="146">17</text>
<text x="203.5" y="148.6">18</text>
<text x="208.5" y="144.4">B2</text>
<text x="208.5" y="146.9">B1</text>
<text x="208.5" y="149.5">B0</text>
<text x="226.1" y="149.5">A0</text>
<text x="226.1" y="146.9">A1</text>
<text x="226.1" y="144.4">A2</text>
<text x="231.9" y="148.6">2</text>
<text x="231.9" y="146">3</text>
<text x="24.3" y="154.9">2</text>
<text x="90.3" y="150.7">QH</text>
<text x="90.3" y="155.8">QH</text>
<text x="97.3" y="154.9">9</text>
<text x="112.7" y="152.7">R12</text>
<text x="112.8" y="150.7">330</text>
<text x="120.3" y="150.2">R11</text>
<text x="137.3" y="154.9">3</text>
<text x="142" y="155.8">K</text>
<text x="142" y="150.7">SegmDP</text>
<text x="19.8" y="160.6" transform="rotate(-90 19.8 160.6)">JUMPER2</text>
<text x="20.5" y="161">P5</text>
<text x="24.3" y="157.5">1</text>
<text x="137.3" y="157.5">8</text>
<text x="142" y="158.4">K</text>
<text x="178.6" y="157">C1</text>
<text x="186.2" y="157">C2</text>
<text x="193.8" y="157">C3</text>
<text x="201.4" y="157">C4</text>
<text x="209" y="157">C5</text>
<text x="216.7" y="157">C6</text>
<text x="224.3" y="157">C7</text>
<text x="231.9" y="157">C8</text>
<text x="239.5" y="157">C9</text>
<text x="247.2" y="157">C10</text>
<text x="254.9" y="157">C11</text>
<text x="24.3" y="167.6">2</text>
<text x="68.9" y="167.6">14</text>
<text x="96.8" y="167.6">15</text>
<text x="136.8" y="167.6">10</text>
<text x="144.8" y="162.1">7SEGM_KB_SC39-11</text>
<text x="152.6" y="164.6">S2</text>
<text x="178.7" y="162.1">.1uF</text>
<text x="186.3" y="162.1">.1uF</text>
<text x="193.9" y="162.1">.1uF</text>
<text x="201.5" y="162.1">.1uF</text>
<text x="209.1" y="162.1">.1uF</text>
<text x="216.8" y="162.1">.1uF</text>
<text x="224.4" y="162.1">.1uF</text>
<text x="232" y="162.1">.1uF</text>
<text x="239.6" y="162.1">.1uF</text>
<text x="247.2" y="162.1">.1uF</text>
<text x="254.9" y="162.1">.1uF</text>
<text x="19.8" y="173.3" transform="rotate(-90 19.8 173.3)">JUMPER3</text>
<text x="20.5" y="173.7">P6</text>
<text x="24.3" y="170.2">1</text>
<text x="68.9" y="172.7">11</text>
<text x="74.7" y="173.6">SRCLK</text>
<text x="74.7" y="168.5">SER</text>
<text x="90.3" y="171.1">QB</text>
<text x="90.3" y="173.6">QC</text>
<text x="90.3" y="168.5">QA</text>
<text x="97.3" y="170.2">1</text>
<text x="97.3" y="172.7">2</text>
<text x="112.7" y="173">R14</text>
<text x="112.8" y="171">330</text>
<text x="120.3" y="170.5">R13</text>
<text x="120.4" y="168.4">330</text>
<text x="120.4" y="173.5">330</text>
<text x="137.3" y="172.7">7</text>
<text x="137.3" y="170.2">9</text>
<text x="142" y="173.6">Segm_C</text>
<text x="142" y="171.1">Segm_B</text>
<text x="142" y="168.5">Segm_A</text>
<text x="68.9" y="175.3">10</text>
<text x="74.7" y="176.1">SRCLR</text>
<text x="90.3" y="176.1">QD</text>
<text x="90.4" y="178.7">QE</text>
<text x="97.3" y="175.3">3</text>
<text x="97.3" y="177.8">4</text>
<text x="112.7" y="178.1">R16</text>
<text x="112.8" y="176.1">330</text>
<text x="120.3" y="175.6">R15</text>
<text x="120.4" y="178.6">330</text>
<text x="137.3" y="177.8">4</text>
<text x="137.3" y="175.3">5</text>
<text x="142" y="178.7">Segm_E</text>
<text x="142" y="176.1">Segm_D</text>
<text x="10.4" y="185.9">D</text>
<text x="24.3" y="182.9">1</text>
<text x="24.3" y="180.3">2</text>
<text x="68.9" y="180.3">12</text>
<text x="68.9" y="182.9">13</text>
<text x="74.7" y="181.2">RCLK</text>
<text x="74.7" y="183.8">G</text>
<text x="90.2" y="183.8">QG</text>
<text x="90.5" y="181.2">QF</text>
<text x="97.3" y="180.3">5</text>
<text x="97.3" y="182.9">6</text>
<text x="97.3" y="185.4">7</text>
<text x="112.7" y="183.2">R18</text>
<text x="112.8" y="181.1">330</text>
<text x="120.3" y="180.6">R17</text>
<text x="120.3" y="185.7">R19</text>
<text x="120.4" y="183.7">330</text>
<text x="137.3" y="182.9">1</text>
<text x="137.3" y="180.3">2</text>
<text x="137.3" y="185.4">6</text>
<text x="142" y="183.8">Segm_G</text>
<text x="142" y="181.2">Segm_F</text>
<text x="285.4" y="185.9">D</text>
<text x="19.8" y="186" transform="rotate(-90 19.8 186)">JUMPER4</text>
<text x="20.5" y="186.4">P7</text>
<text x="90.3" y="186.3">QH</text>
<text x="90.3" y="191.4">QH</text>
<text x="97.3" y="190.5">9</text>
<text x="112.7" y="188.3">R20</text>
<text x="112.8" y="186.2">330</text>
<text x="137.3" y="190.5">3</text>
<text x="142" y="191.4">K</text>
<text x="142" y="186.3">SegmDP</text>
<text x="137.3" y="193">8</text>
<text x="142" y="193.9">K</text>
<text x="144.8" y="197.7">7SEGM_KB_SC39-11</text>
<text x="35" y="199.9">1</text>
<text x="85" y="199.9">2</text>
<text x="135" y="199.9">3</text>
<text x="185" y="199.9">4</text>
<text x="235" y="199.9">5</text>
<text x="285" y="199.9">6</text>
</g>
<g font-size="1.7">
<text x="206.8" y="22.4">WCONTROL</text>
<text x="243.3" y="36.4">OEVCBUS</text>
<text x="56.3" y="55.5">WESRAM</text>
<text x="56.3" y="63.1">OEVCBUS</text>
<text x="241.9" y="74.4" transform="rotate(-90 241.9 74.4)">OEVCBUS</text>
<text x="245.7" y="75.7" transform="rotate(-90 245.7 75.7)">WCONTROL</text>
<text x="170.9" y="89.8">WESRAM</text>
<text x="170.6" y="117.7">CEDBUS</text>
<text x="130.5" y="120.2">OEVCBUS</text>
<text x="244.6" y="124">CEDBUS</text>
</g>
<g font-size="1.1">
<text x="39.5" y="14.5">VCC</text>
<text x="81.4" y="14.5">VCC</text>
<text x="240.2" y="29.8">VCC</text>
<text x="42.1" y="38.7">VCC</text>
<text x="265.6" y="37.4">VCC</text>
<text x="179.2" y="70.4">VCC</text>
<text x="237.6" y="74.2">VCC</text>
<text x="23" y="120">VCC</text>
<text x="57.3" y="127.6">VCC</text>
<text x="176.7" y="151.7">VCC</text>
</g>
</svg>
